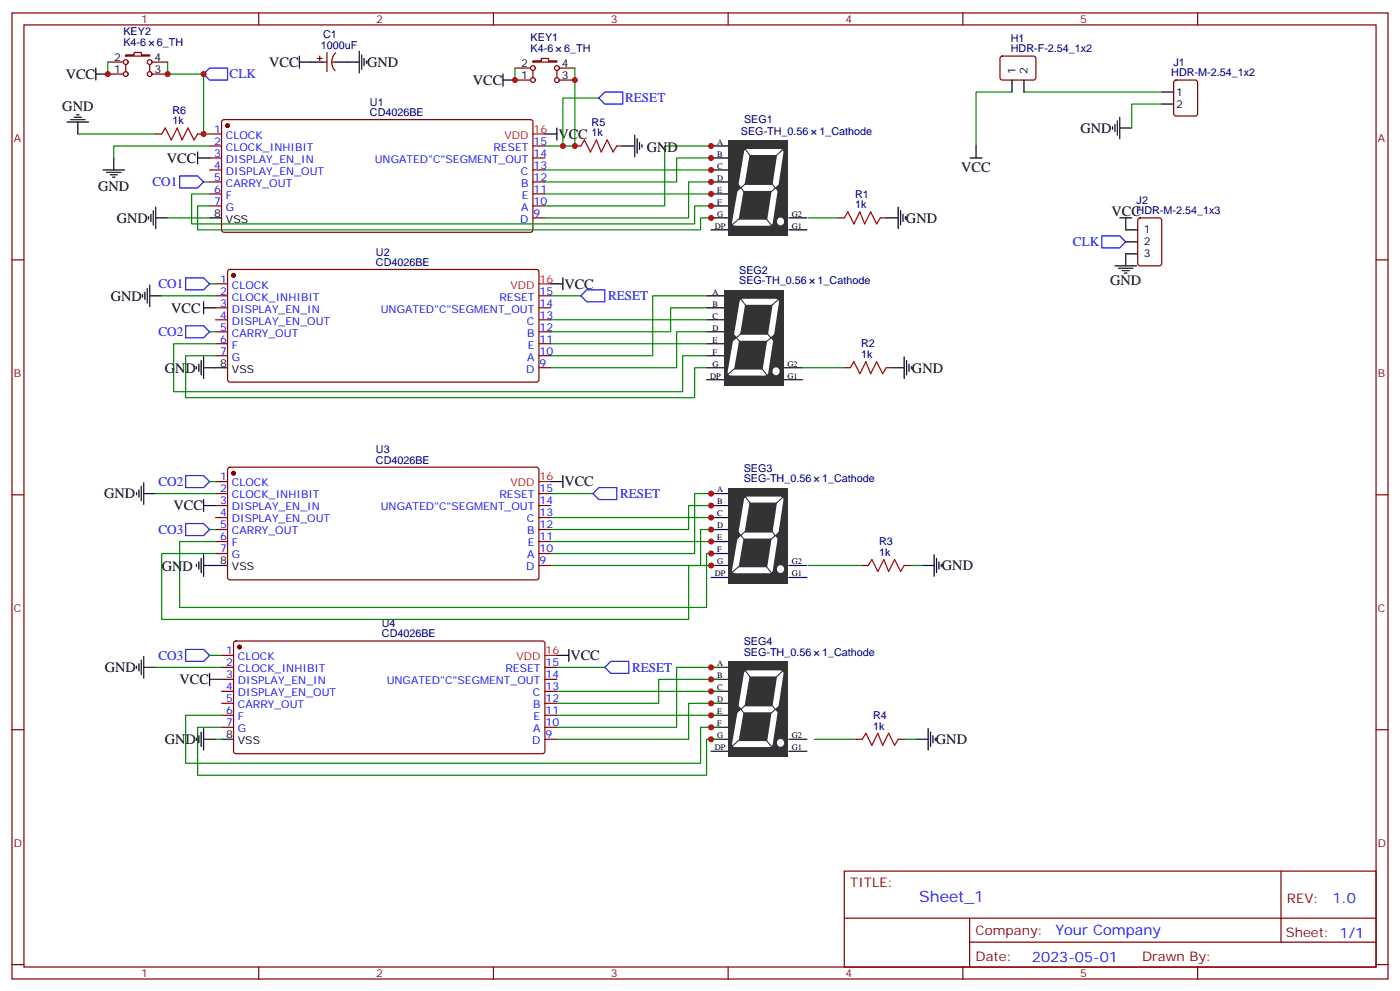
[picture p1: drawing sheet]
<svg xmlns="http://www.w3.org/2000/svg" width="412mm" height="292mm" viewBox="0 0 412 292" stroke-linecap="round" stroke-linejoin="round" font-family="sans-serif">
<g fill="none" stroke="#870000" stroke-width=".35">
<path d="M3.5 3.8h405.4v284.3h-405.4zM7.1 7.3h398.2v277.3h-398.2zM76.2 3.8v3.5M145.3 3.8v3.5M214.5 3.8v3.5M283.6 3.8v3.5M352.8 3.8v3.5M3.5 76.5h3.6M405.3 76.5h3.6M3.5 145.6h3.6M405.3 145.6h3.6M3.5 214.8h3.6"/>
<path d="M405.3 214.8h3.6M248.7 256.4h156.6v28.2h-156.6zM377.3 256.4v20.9M248.7 270.2h156.5M285.6 277.3h119.6M285.6 270.2v14.2M3.5 283.9h3.6M76.2 284.6v3.5M145.3 284.6v3.5M214.5 284.6v3.5M283.6 284.6v3.5M352.8 284.6v3.5"/>
<path d="M405.3 283.9h3.6"/>
</g>
<path d="M209.5 43h5.3M209.5 46.5h5.3M209.5 50h5.3M209.5 53.6h5.3M209.5 57.1h5.3M209.5 60.6h5.3M209.5 64.1h5.3M209.5 67.7h5.3M232.4 64.1h5.3M232.4 67.7h5.3" fill="none" stroke="#000" stroke-width=".35"/>
<path d="M214.6 41.2h17.6v28.3h-17.6z" fill="#333"/>
<path d="M218.3 55.3l-1.8 10.2h10.2l3.2-20.8h-9.9l-1.7 10.6h9.9" fill="none" stroke="#fff" stroke-width="1.8"/>
<path d="M219.3 43.7l9.1 11.7-13.3 11.2M231 43.7l-12.7 11.6 9.5 11.7" fill="none" stroke="#333" stroke-width=".32"/>
<path d="M217.2 53.8l1.2 1.5-1.6 1.4zM228.3 55.3l1.1 1.3 .4-2.7z" fill="#333"/>
<circle cx="229.9" cy="65.2" r="1.11" fill="#fff"/>
<path d="M208.1 87.1h5.3M208.1 90.6h5.3M208.1 94.1h5.3M208.1 97.6h5.3M208.1 101.2h5.3M208.1 104.7h5.3M208.1 108.2h5.3M208.1 111.8h5.3M231.1 108.2h5.3M231.1 111.8h5.3" fill="none" stroke="#000" stroke-width=".35"/>
<path d="M213.3 85.3h17.6v28.3h-17.6z" fill="#333"/>
<path d="M217 99.4l-1.8 10.2h10.2l3.2-20.8h-9.9l-1.7 10.6h9.8" fill="none" stroke="#fff" stroke-width="1.8"/>
<path d="M218 87.8l9.1 11.7-13.3 11.2M229.7 87.8l-12.8 11.6 9.6 11.7" fill="none" stroke="#333" stroke-width=".32"/>
<path d="M215.9 97.9l1.2 1.5-1.6 1.4zM226.9 99.4l1.1 1.3 .5-2.7z" fill="#333"/>
<circle cx="228.5" cy="109.3" r="1.11" fill="#fff"/>
<path d="M209.5 145.3h5.3M209.5 148.8h5.3M209.5 152.3h5.3M209.5 155.9h5.3M209.5 159.4h5.3M209.5 162.9h5.3M209.5 166.4h5.3M209.5 170h5.3M232.4 166.4h5.3M232.4 170h5.3" fill="none" stroke="#000" stroke-width=".35"/>
<path d="M214.6 143.5h17.6v28.3h-17.6z" fill="#333"/>
<path d="M218.3 157.6l-1.8 10.3h10.2l3.2-20.9h-9.9l-1.7 10.6h9.9" fill="none" stroke="#fff" stroke-width="1.8"/>
<path d="M219.3 146l9.1 11.7-13.3 11.2M231 146l-12.7 11.6 9.5 11.7" fill="none" stroke="#333" stroke-width=".32"/>
<path d="M217.2 156.1l1.2 1.5-1.6 1.4zM228.3 157.6l1.1 1.3 .4-2.6z" fill="#333"/>
<circle cx="229.9" cy="167.5" r="1.11" fill="#fff"/>
<path d="M209.5 196.4h5.3M209.5 200h5.3M209.5 203.5h5.3M209.5 207h5.3M209.5 210.5h5.3M209.5 214.1h5.3M209.5 217.6h5.3M232.4 217.6h5.3M209.5 221.1h5.3M232.4 221.1h5.3" fill="none" stroke="#000" stroke-width=".35"/>
<path d="M214.6 194.7h17.6v28.2h-17.6z" fill="#333"/>
<path d="M218.3 208.8l-1.8 10.2h10.2l3.2-20.8h-9.9l-1.7 10.6h9.9" fill="none" stroke="#fff" stroke-width="1.8"/>
<path d="M219.3 197.1l9.1 11.7-13.3 11.3M231 197.1l-12.7 11.7 9.5 11.6" fill="none" stroke="#333" stroke-width=".32"/>
<path d="M217.2 207.3l1.2 1.4-1.6 1.5zM228.3 208.7l1.1 1.4 .4-2.7z" fill="#333"/>
<circle cx="229.9" cy="218.6" r="1.11" fill="#fff"/>
<g fill="#870000" stroke="#870000" stroke-width=".35">
<circle cx="67" cy="37" r=".53"/>
<circle cx="68.8" cy="81.1" r=".53"/>
<circle cx="68.8" cy="139.3" r=".53"/>
<circle cx="70.6" cy="190.4" r=".53"/>
</g>
<g fill="none" stroke="#870000" stroke-width=".35">
<path d="M31.7 18.3h4.6M37 16.2h2.5v-.7h2.1v.7h2.5v.3h-7.1zM37 19v2.1M44.1 19v2.1M44.8 18.3h4.6M93.5 17.2h1.4M94.2 16.5v1.4M95.2 18.3h1.1M96.3 15.5v5.6M97.7 18.3h1.1M98.9 15.6a3.8 3.8 0 0 0-.2 5.2M157 17.9h2.5v-.7h2.1v.7h2.4v.4h-7z"/>
<path d="M294.8 16.7l.5-.2 9.4 .1 .5 .6-.1 5.9-.7 .5-9.4-.1-.4-.6v-5.7zM31.7 21.8h4.6M44.8 21.8h4.6M45.9 39.4h1.7M58.2 39.4h1.8M61.7 39.4h3.6M65.5 35.4l.5-.2 90.6 .1 .4 .6-.1 32-.6 .5-90.6-.1-.4-.6v-31.8zM151.7 23.6h4.6M151.7 20h4.6M157 20.7v2.2M164 20.7v2.2M164.7 23.6h4.6"/>
<path d="M164.7 20h4.6M346 23.8l.4-.2h5.7l.6 .4 .1 9.4-.5 .7h-5.9l-.6-.4-.1-9.4zM61.7 43h3.6M61.7 46.5h3.6M61.7 50h3.6M61.7 53.6h3.6M61.7 57.1h3.6M157 43h3.5M157 46.5h3.5M157 50h3.5M157 53.6h3.5M157 57.1h3.5"/>
<path d="M169.3 43h1.8M181.7 43h1.7M61.7 60.6h3.6M67.3 79.5l.4-.2 90.6 .1 .4 .6v32l-.7 .5-90.5-.1-.5-.6v-31.8zM157 60.6h3.5M157 64.1h3.5M246.9 64.1h1.8M259.3 64.1h1.8M335.4 64.3l.4-.2h5.7l.6 .5 .1 12.9-.5 .7h-5.9l-.6-.4-.1-13zM63.5 83.5h3.5M63.5 87.1h3.5M63.5 90.6h3.5"/>
<path d="M63.5 94.1h3.5M63.5 97.6h3.5M158.7 87.1h3.6M158.7 90.6h3.6M158.7 94.1h3.6M158.7 97.6h3.6M63.5 101.2h3.5M63.5 104.7h3.5M158.7 101.2h3.6M158.7 104.7h3.6M158.7 108.2h3.6M248.7 108.2h1.8"/>
<path d="M261.1 108.2h1.7M67.3 137.7l.4-.2 90.6 .1 .4 .6v32l-.7 .5-90.5-.1-.5-.6v-31.8zM63.5 141.7h3.5M63.5 145.3h3.5M63.5 148.8h3.5M63.5 152.3h3.5M63.5 155.9h3.5M63.5 159.4h3.5M158.7 145.3h3.6M158.7 148.8h3.6M158.7 152.3h3.6M158.7 155.9h3.6"/>
<path d="M158.7 159.4h3.6M63.5 162.9h3.5M158.7 162.9h3.6M158.7 166.4h3.6M254 166.4h1.8M266.3 166.4h1.8M65.3 192.9h3.5M65.3 196.4h3.5M65.3 200h3.5M69 188.9l.5-.2h90.6l.4 .7-.1 32-.6 .4h-90.6l-.4-.7v-31.7zM160.5 196.4h3.5M160.5 200h3.5"/>
<path d="M65.3 203.5h3.5M65.3 207h3.5M65.3 210.5h3.5M65.3 214.1h3.5M160.5 203.5h3.5M160.5 207h3.5M160.5 210.5h3.5M160.5 214.1h3.5M160.5 217.6h3.5M252.2 217.6h1.8M264.6 217.6h1.7"/>
<circle cx="37" cy="18.3" r=".71"/>
<circle cx="44.1" cy="18.3" r=".71"/>
<circle cx="37" cy="21.8" r=".71"/>
<circle cx="44.1" cy="21.8" r=".71"/>
<circle cx="157" cy="20" r=".71"/>
<circle cx="157" cy="23.6" r=".71"/>
<circle cx="164" cy="20" r=".71"/>
<circle cx="164" cy="23.6" r=".71"/>
</g>
<g fill="none" stroke="#000" stroke-width=".35">
<path d="M88.2 18.3h7M88.2 16.5v3.5M98.8 18.3h7M105.8 15.1v6.3M106.5 16.2v4.2M107.2 17.2v2.1M107.9 17.9v.7M19.8 35.9h6.3M20.8 35.2h4.2M21.9 34.5h2.1M22.6 33.8h.7M22.9 35.9v3.5"/>
<path d="M28.2 21.8h3.5M28.2 20v3.6M148.2 23.6h3.5M148.2 21.8v3.5M160.5 39.4h3.5M164 37.7v3.5M187 39.8v6.3M298.1 23.6v3.5M301.6 23.6v3.5M327.7 37.3v.7M328.4 36.6v2.1M329.1 35.6v4.2"/>
<path d="M329.8 37.7h3.6M329.8 34.5v6.4M342.2 27.1h3.5M342.2 30.6h3.5M30.3 50h6.4M31.4 50.7h4.2M32.5 51.4h2.1M33.2 52.1h.7M33.5 46.5v3.5M58.2 46.5h3.5M58.2 44.7v3.6M183.4 43h3.6"/>
<path d="M187.7 40.9v4.2M188.4 41.9v2.1M189.1 42.6v.7M285.8 46.5h3.5M287.5 43v3.5M43.7 63.8v.7M44.4 63.1v2.1M45.2 62v4.3M45.9 64.1h3.5M45.9 61v6.3M61.7 64.1h3.6M261.1 64.1h3.5"/>
<path d="M264.6 61v6.3M265.3 62v4.3M266 63.1v2.1M266.7 63.8v.7M328.4 78.2h6.4M329.5 79h4.2M329.8 64.1h3.6M330.6 79.7h2.1M331.6 64.1v3.6h3.5M331.6 71.2h3.5M335.1 74.7h-3.5v3.5M42 86.7v.7"/>
<path d="M42.7 86v2.1M43.4 84.9v4.3M44.1 87.1h3.5M44.1 83.9v6.3M60 88.8v3.6M60 90.6h3.5M162.3 83.5h3.5M165.8 81.8v3.5M331.3 80.4h.7M57.9 107.9v.7M58.6 107.2v2.1M59.3 106.1v4.2"/>
<path d="M60 108.2h7M60 105.1v6.3M262.8 108.2h3.5M266.3 105.1v6.3M267.1 106.1v4.2M267.8 107.2v2.1M268.5 107.9v.7M165.8 140v3.5M40.2 144.9v.7M40.9 144.2v2.1M41.6 143.2v4.2M42.3 145.3h3.6"/>
<path d="M42.3 142.1v6.3M60 147v3.6M60 148.8h3.5M162.3 141.7h3.5M57.9 166.1v.7M58.6 165.4v2.1M59.3 164.3v4.3M60 166.4h7M60 163.3v6.3M271.6 166.4h3.6M275.2 163.3v6.3M275.9 164.3v4.3"/>
<path d="M276.6 165.4v2.1M277.3 166.1v.7M40.2 196.1v.7M40.9 195.4v2.1M41.6 194.3v4.2M42.3 193.3v6.3M42.3 196.4h3.6M61.7 200h3.6M61.7 198.2v3.5M164 192.9h3.6M167.6 191.1v3.6M57.9 217.2v.7"/>
<path d="M58.6 216.5v2.2M59.3 215.5v4.2M60 217.6h3.5M60 214.4v6.4M65.3 217.6h3.5M269.9 217.6h3.5M273.4 214.4v6.4M274.1 215.5v4.2M274.8 216.5v2.2M275.5 217.2v.7"/>
</g>
<path d="M157 39.4h3.5M158.7 83.5h3.6M158.7 141.7h3.6M160.5 192.9h3.5" fill="none" stroke="#f00" stroke-width=".35"/>
<g fill="none" stroke="#008700" stroke-width=".35">
<path d="M31.7 18.3v3.5M49.4 18.3v3.5h10.6v17.6h1.7M22.9 39.4h23M151.7 20v3.6M169.3 20v23h-8.8M176.4 28.9h-10.6v14.1M298.1 27.1h-10.6v15.9M301.6 27.1h40.6M342.2 30.6h-8.8v7.1M60 53.6h1.7M61.7 57.1h-5.3v8.8h148.2v-5.3h5.3M61.7 43h-28.2v3.5"/>
<path d="M160.5 50h49.4M160.5 57.1h49.4M209.9 43h-14.1v17.6h-35.3M209.9 46.5h-10.6v7.1h-38.8M209.9 53.6h-7.1v10.5h-42.3M49.4 64.1h12.3M61.7 60.6h-3.5v7.1h148.2v-3.6h3.5M238.1 64.1h8.8M47.6 87.1h15.9M61.7 83.5h1.8M61.7 97.6h1.8M162.3 94.1h45.8"/>
<path d="M162.3 87.1h8.8M208.1 87.1h-15.8v17.6h-30M208.1 90.6h-10.5v7h-35.3M208.1 97.6h-8.8v10.6h-37M63.5 101.2h-12.3v14.1h149.9v-10.6h7M63.5 104.7h-8.8v12.4h149.9v-8.9h3.5M162.3 101.2h45.8M236.4 108.2h12.3M45.9 145.3h17.6M61.7 141.7h1.8M61.7 155.9h1.8M63.5 159.4h-10.6v19.4h155.2v-15.9h1.8"/>
<path d="M162.3 152.3h47.6M162.3 159.4h47.6M162.3 145.3h12.3M209.9 145.3h-5.3v17.6h-42.3M209.9 148.8h-7.1v7.1h-40.5M209.9 155.9h-3.5v10.5h-44.1M63.5 162.9h-15.9v19.4h155.2v-15.9h7.1M238.1 166.4h15.9M268.1 166.4h3.5M45.9 196.4h19.4M61.7 192.9h3.6M164 196.4h14.2"/>
<path d="M211.7 200h-17.7v7h-30M211.7 196.4h-12.4v17.7h-35.3M63.5 217.6h1.8M65.3 210.5h-10.6v14.1h151.7v-10.5h5.3M65.3 214.1h-7.1v14.1h149.9v-10.6h3.6M164 203.5h47.7M164 210.5h47.7M211.7 207h-8.9v10.6h-38.8M239.9 217.6h12.3M266.3 217.6h3.6"/>
</g>
<path d="M60 21.8l1.7-1.8h5.3v3.6h-5.3zM178.2 27.1h5.2v3.5h-5.2l-1.8-1.7zM52.9 51.8h5.3l1.8 1.8-1.8 1.7h-5.3zM324.6 69.4h5.2l1.8 1.8-1.8 1.8h-5.2zM54.7 81.8h5.3l1.7 1.7-1.7 1.8h-5.3zM54.7 95.9h5.3l1.7 1.7-1.7 1.8h-5.3zM171.1 87.1l1.8-1.8h5.3v3.5h-5.3zM54.7 140h5.3l1.7 1.7-1.7 1.8h-5.3zM54.7 154.1h5.3l1.7 1.8-1.7 1.7h-5.3zM174.6 145.3l1.8-1.8h5.3v3.5h-5.3zM54.7 191.1h5.3l1.7 1.8-1.7 1.8h-5.3zM178.2 196.4l1.7-1.7h5.3v3.5h-5.3z" fill="none" stroke="#00f" stroke-width=".35"/>
<path d="M47.6 39.4l1.1-1.7 1.7 3.5 1.8-3.5 1.4 3.5 1.8-3.5 1.7 3.5 1.1-1.8M171.1 43l1.1-1.8 1.7 3.5 1.8-3.5 1.4 3.5 1.8-3.5 1.7 3.5 1.1-1.7M248.7 64.1l1.1-1.7 1.7 3.5 1.8-3.5 1.4 3.5 1.8-3.5 1.7 3.5 1.1-1.8M250.5 108.2l1-1.7 1.8 3.5 1.8-3.5 1.4 3.5 1.7-3.5 1.8 3.5 1.1-1.8M255.8 166.4l1-1.7 1.8 3.5 1.7-3.5 1.5 3.5 1.7-3.5 1.8 3.5 1-1.8M254 217.6l1.1-1.8 1.7 3.6 1.8-3.6 1.4 3.6 1.8-3.6 1.7 3.6 1.1-1.8" fill="none" stroke="#a10000" stroke-width=".35"/>
<g fill="#c00">
<circle cx="165.8" cy="43" r=".88"/>
<circle cx="60" cy="39.4" r=".88"/>
<circle cx="169.3" cy="43" r=".88"/>
<circle cx="169.3" cy="23.6" r=".88"/>
<circle cx="151.7" cy="23.6" r=".88"/>
<circle cx="49.4" cy="21.8" r=".88"/>
<circle cx="31.8" cy="21.8" r=".88"/>
<circle cx="60" cy="21.8" r=".88"/>
<circle cx="209.5" cy="43" r=".88"/>
<circle cx="209.5" cy="46.5" r=".88"/>
<circle cx="209.5" cy="50" r=".88"/>
<circle cx="209.5" cy="53.6" r=".88"/>
<circle cx="209.5" cy="57.1" r=".88"/>
<circle cx="209.5" cy="60.6" r=".88"/>
<circle cx="209.5" cy="64.1" r=".88"/>
<circle cx="209.5" cy="145.3" r=".88"/>
<circle cx="209.5" cy="148.8" r=".88"/>
<circle cx="209.5" cy="152.3" r=".88"/>
<circle cx="209.5" cy="155.9" r=".88"/>
<circle cx="209.5" cy="159.4" r=".88"/>
<circle cx="209.5" cy="162.9" r=".88"/>
<circle cx="209.5" cy="166.4" r=".88"/>
<circle cx="209.5" cy="217.6" r=".88"/>
<circle cx="209.5" cy="214.1" r=".88"/>
<circle cx="209.5" cy="210.5" r=".88"/>
<circle cx="209.5" cy="207" r=".88"/>
<circle cx="209.5" cy="203.5" r=".88"/>
<circle cx="209.5" cy="200" r=".88"/>
<circle cx="209.5" cy="196.4" r=".88"/>
</g>
<text font-size="4.6" fill="#00f" x="270.8" y="265.4">Sheet_1</text>
<g font-size="4.2">
<text x="19.3" y="23.2">VCC</text>
<text x="79.3" y="19.7">VCC</text>
<text x="108.1" y="19.7">GND</text>
<text x="139.3" y="25">VCC</text>
<text x="18.4" y="32.6">GND</text>
<text x="164.5" y="40.8">VCC</text>
<text x="318.3" y="39.1">GND</text>
<text x="49.1" y="47.9">VCC</text>
<text x="190.5" y="44.7">GND</text>
<text x="283.2" y="50.6">VCC</text>
<text x="28.9" y="56.1">GND</text>
<text x="34.4" y="65.5">GND</text>
<text x="266.9" y="65.5">GND</text>
<text x="327.4" y="63.4">VCC</text>
<text x="327" y="83.9">GND</text>
<text x="32.6" y="88.5">GND</text>
<text x="166.2" y="84.9">VCC</text>
<text x="50.4" y="92">VCC</text>
<text x="48.5" y="109.6">GND</text>
<text x="268.6" y="109.6">GND</text>
<text x="166.2" y="143.1">VCC</text>
<text x="30.7" y="146.7">GND</text>
<text x="51.1" y="150.2">VCC</text>
<text x="277.5" y="167.9">GND</text>
<text x="47.6" y="168.2">GND</text>
<text x="30.9" y="197.8">GND</text>
<text x="168" y="194.3">VCC</text>
<text x="52.9" y="201.4">VCC</text>
<text x="48.5" y="219">GND</text>
<text x="275.7" y="219">GND</text>
</g>
<g font-size="4.2" fill="#00f">
<text x="392.5" y="265.7">1.0</text>
<text x="310.9" y="275.2">Your Company</text>
<text x="304" y="283">2023-05-01</text>
</g>
<g font-size="3.9" fill="#00f">
<text x="67.6" y="23">CLK</text>
<text x="184.2" y="30">RESET</text>
<text x="44.9" y="54.8">CO1</text>
<text x="316.1" y="72.5">CLK</text>
<text x="46.7" y="84.8">CO1</text>
<text x="179.1" y="88.4">RESET</text>
<text x="46.7" y="98.9">CO2</text>
<text x="46.7" y="143">CO2</text>
<text x="182.6" y="146.6">RESET</text>
<text x="46.7" y="157.1">CO3</text>
<text x="46.7" y="194.2">CO3</text>
<text x="186.2" y="197.7">RESET</text>
</g>
<g font-size="3.9" fill="#800">
<text x="250.5" y="261">TITLE:</text>
<text x="379.1" y="265.7">REV:</text>
<text x="287.4" y="275.2">Company:</text>
<text x="378.7" y="275.8">Sheet: 1/1</text>
<text x="287.4" y="282.9">Date:</text>
<text x="336.4" y="282.9">Drawn By:</text>
</g>
<g font-size="3.2" fill="#000080">
<text x="36.4" y="10.4">KEY2</text>
<text x="95.2" y="11.3">C1</text>
<text x="36.4" y="13.6">K4-6</text>
<text x="46.2" y="13.6">6_TH</text>
<text x="94.5" y="14.4">1000uF</text>
<text x="156.3" y="15.3">K4-6</text>
<text x="156.3" y="12.1">KEY1</text>
<text x="166.2" y="15.3">6_TH</text>
<text x="297.8" y="15.5">HDR-F-2.54_1x2</text>
<text x="297.8" y="12.3">H1</text>
<text x="345" y="22.5">HDR-M-2.54_1x2</text>
<text x="345.7" y="19.4">J1</text>
<text x="50.8" y="33.4">R6</text>
<text x="109" y="31.2">U1</text>
<text x="109" y="34.1">CD4026BE</text>
<text x="50.8" y="36.6">1k</text>
<text x="174.3" y="40.1">1k</text>
<text x="174.3" y="37">R5</text>
<text x="218.2" y="39.7">SEG-TH_0.56</text>
<text x="219.2" y="36.3">SEG1</text>
<text x="241.4" y="39.7">1_Cathode</text>
<text x="251.9" y="58.1">R1</text>
<text x="334.8" y="60">J2</text>
<text x="251.9" y="61.3">1k</text>
<text x="334.8" y="63.1">HDR-M-2.54_1x3</text>
<text x="110.7" y="75.3">U2</text>
<text x="110.7" y="78.2">CD4026BE</text>
<text x="217.7" y="83.6">SEG-TH_0.56</text>
<text x="217.7" y="80.6">SEG2</text>
<text x="240.9" y="83.6">1_Cathode</text>
<text x="253.7" y="105.4">1k</text>
<text x="253.7" y="102.2">R2</text>
<text x="110.7" y="133.5">U3</text>
<text x="110.7" y="136.5">CD4026BE</text>
<text x="219.1" y="141.8">SEG-TH_0.56</text>
<text x="219.1" y="138.8">SEG3</text>
<text x="242.2" y="141.8">1_Cathode</text>
<text x="258.9" y="160.4">R3</text>
<text x="258.9" y="163.6">1k</text>
<text x="112.5" y="184.6">U4</text>
<text x="112.5" y="187.6">CD4026BE</text>
<text x="219.1" y="190">SEG4</text>
<text x="219.1" y="192.9">SEG-TH_0.56</text>
<text x="242.2" y="192.9">1_Cathode</text>
<text x="257.2" y="214.8">1k</text>
<text x="257.2" y="211.6">R4</text>
</g>
<g font-size="3.2" fill="#800">
<text x="41.6" y="6.8">1</text>
<text x="110.8" y="6.8">2</text>
<text x="179.9" y="6.8">3</text>
<text x="249.1" y="6.8">4</text>
<text x="318.2" y="6.8">5</text>
<text x="4.1" y="41.9">A</text>
<text x="405.9" y="41.9">A</text>
<text x="4.1" y="111.1">B</text>
<text x="405.9" y="111.1">B</text>
<text x="4.1" y="180.2">C</text>
<text x="405.9" y="180.2">C</text>
<text x="4.1" y="249.3">D</text>
<text x="405.9" y="249.3">D</text>
<text x="41.6" y="287.6">1</text>
<text x="110.8" y="287.6">2</text>
<text x="179.9" y="287.6">3</text>
<text x="249.1" y="287.6">4</text>
<text x="318.2" y="287.6">5</text>
</g>
<g font-size="3.2">
<text x="33.6" y="17.9">2</text>
<text x="45.5" y="17.9">4</text>
<text x="33.6" y="21.4">1</text>
<text x="45.5" y="21.4">3</text>
<text x="153.6" y="23.2">1</text>
<text x="153.6" y="19.7">2</text>
<text x="165.5" y="23.2">3</text>
<text x="165.5" y="19.7">4</text>
<text x="299.2" y="21.8" transform="rotate(-90 299.2 21.8)">1</text>
<text x="302.7" y="21.8" transform="rotate(-90 302.7 21.8)">2</text>
<text x="346.4" y="28.2">1</text>
<text x="346.4" y="31.7">2</text>
<text x="63.1" y="63.8">8</text>
<text x="66.6" y="65.5">VSS</text>
<text x="336.9" y="68.7">1</text>
<text x="336.9" y="75.8">3</text>
<text x="336.9" y="72.2">2</text>
<text x="64.8" y="107.9">8</text>
<text x="68.3" y="109.6">VSS</text>
<text x="64.8" y="166.1">8</text>
<text x="68.3" y="167.9">VSS</text>
<text x="66.6" y="217.2">8</text>
<text x="70.1" y="219">VSS</text>
</g>
<g font-size="3.2" fill="#00f">
<text x="63.1" y="39.1">1</text>
<text x="66.6" y="40.9">CLOCK</text>
<text x="63.1" y="42.6">2</text>
<text x="63.1" y="46.1">3</text>
<text x="66.6" y="44.4">CLOCK_INHIBIT</text>
<text x="66.6" y="47.9">DISPLAY_EN_IN</text>
<text x="110.4" y="47.9">UNGATED&quot;C&quot;SEGMENT_OUT</text>
<text x="145.3" y="44.4">RESET</text>
<text x="157.2" y="46.1">14</text>
<text x="157.2" y="42.6">15</text>
<text x="63.1" y="49.7">4</text>
<text x="63.1" y="53.2">5</text>
<text x="66.6" y="51.4">DISPLAY_EN_OUT</text>
<text x="153.5" y="51.4">C</text>
<text x="157.2" y="53.2">12</text>
<text x="157.2" y="49.7">13</text>
<text x="63.1" y="56.7">6</text>
<text x="66.6" y="55">CARRY_OUT</text>
<text x="66.6" y="58.5">F</text>
<text x="153.5" y="55">B</text>
<text x="153.7" y="58.5">E</text>
<text x="157.2" y="56.7">11</text>
<text x="63.1" y="60.3">7</text>
<text x="66.6" y="62">G</text>
<text x="153.2" y="65.5">D</text>
<text x="153.5" y="62">A</text>
<text x="157.2" y="63.8">9</text>
<text x="157.2" y="60.3">10</text>
<text x="64.8" y="83.2">1</text>
<text x="64.8" y="86.7">2</text>
<text x="68.3" y="84.9">CLOCK</text>
<text x="68.3" y="88.5">CLOCK_INHIBIT</text>
<text x="147.1" y="88.5">RESET</text>
<text x="158.9" y="86.7">15</text>
<text x="64.8" y="90.2">3</text>
<text x="64.8" y="93.8">4</text>
<text x="68.3" y="92">DISPLAY_EN_IN</text>
<text x="68.3" y="95.5">DISPLAY_EN_OUT</text>
<text x="112.2" y="92">UNGATED&quot;C&quot;SEGMENT_OUT</text>
<text x="155.2" y="95.5">C</text>
<text x="158.9" y="93.8">13</text>
<text x="158.9" y="90.2">14</text>
<text x="64.8" y="97.3">5</text>
<text x="64.8" y="100.8">6</text>
<text x="68.3" y="99.1">CARRY_OUT</text>
<text x="155.3" y="99.1">B</text>
<text x="158.9" y="100.8">11</text>
<text x="158.9" y="97.3">12</text>
<text x="64.8" y="104.4">7</text>
<text x="68.3" y="102.6">F</text>
<text x="68.3" y="106.1">G</text>
<text x="155.3" y="106.1">A</text>
<text x="155.4" y="102.6">E</text>
<text x="158.9" y="107.9">9</text>
<text x="158.9" y="104.4">10</text>
<text x="155" y="109.6">D</text>
<text x="64.8" y="141.4">1</text>
<text x="68.3" y="143.2">CLOCK</text>
<text x="64.8" y="144.9">2</text>
<text x="64.8" y="148.4">3</text>
<text x="68.3" y="146.7">CLOCK_INHIBIT</text>
<text x="147.1" y="146.7">RESET</text>
<text x="158.9" y="148.4">14</text>
<text x="158.9" y="144.9">15</text>
<text x="64.8" y="152">4</text>
<text x="64.8" y="155.5">5</text>
<text x="68.3" y="150.2">DISPLAY_EN_IN</text>
<text x="68.3" y="153.7">DISPLAY_EN_OUT</text>
<text x="112.2" y="150.2">UNGATED&quot;C&quot;SEGMENT_OUT</text>
<text x="155.2" y="153.7">C</text>
<text x="158.9" y="155.5">12</text>
<text x="158.9" y="152">13</text>
<text x="64.8" y="159">6</text>
<text x="68.3" y="157.3">CARRY_OUT</text>
<text x="68.3" y="160.8">F</text>
<text x="155.3" y="157.3">B</text>
<text x="155.4" y="160.8">E</text>
<text x="158.9" y="159">11</text>
<text x="64.8" y="162.6">7</text>
<text x="68.3" y="164.3">G</text>
<text x="155" y="167.9">D</text>
<text x="155.3" y="164.3">A</text>
<text x="158.9" y="166.1">9</text>
<text x="158.9" y="162.6">10</text>
<text x="66.6" y="192.5">1</text>
<text x="66.6" y="196.1">2</text>
<text x="70.1" y="194.3">CLOCK</text>
<text x="70.1" y="197.8">CLOCK_INHIBIT</text>
<text x="148.9" y="197.8">RESET</text>
<text x="160.7" y="196.1">15</text>
<text x="66.6" y="199.6">3</text>
<text x="66.6" y="203.1">4</text>
<text x="70.1" y="201.4">DISPLAY_EN_IN</text>
<text x="113.9" y="201.4">UNGATED&quot;C&quot;SEGMENT_OUT</text>
<text x="160.7" y="203.1">13</text>
<text x="160.7" y="199.6">14</text>
<text x="66.6" y="206.7">5</text>
<text x="70.1" y="204.9">DISPLAY_EN_OUT</text>
<text x="70.1" y="208.4">CARRY_OUT</text>
<text x="157" y="204.9">C</text>
<text x="157" y="208.4">B</text>
<text x="160.7" y="206.7">12</text>
<text x="66.6" y="210.2">6</text>
<text x="66.6" y="213.7">7</text>
<text x="70.1" y="211.9">F</text>
<text x="70.1" y="215.5">G</text>
<text x="157" y="215.5">A</text>
<text x="157.2" y="211.9">E</text>
<text x="160.7" y="213.7">10</text>
<text x="160.7" y="210.2">11</text>
<text x="156.8" y="219">D</text>
<text x="160.7" y="217.2">9</text>
</g>
<g font-size="3.2" fill="#f00">
<text x="148.6" y="40.9">VDD</text>
<text x="157.2" y="39.1">16</text>
<text x="158.9" y="83.2">16</text>
<text x="150.4" y="84.9">VDD</text>
<text x="150.4" y="143.2">VDD</text>
<text x="158.9" y="141.4">16</text>
<text x="152.1" y="194.3">VDD</text>
<text x="160.7" y="192.5">16</text>
</g>
<g font-size="2.5">
<text x="211.2" y="42.6">A</text>
<text x="211.2" y="46.1">B</text>
<text x="211.2" y="49.7">C</text>
<text x="211.2" y="53.2">D</text>
<text x="211.2" y="56.7">E</text>
<text x="211.2" y="60.3">F</text>
<text x="211.2" y="63.8">G</text>
<text x="233.3" y="63.8">G2</text>
<text x="210.5" y="67.3">DP</text>
<text x="233.3" y="67.3">G1</text>
<text x="209.9" y="86.7">A</text>
<text x="209.9" y="90.2">B</text>
<text x="209.9" y="93.8">C</text>
<text x="209.9" y="97.3">D</text>
<text x="209.9" y="100.8">E</text>
<text x="209.9" y="104.4">F</text>
<text x="209.9" y="107.9">G</text>
<text x="231.9" y="107.9">G2</text>
<text x="209.2" y="111.4">DP</text>
<text x="231.9" y="111.4">G1</text>
<text x="211.2" y="144.9">A</text>
<text x="211.2" y="148.4">B</text>
<text x="211.2" y="152">C</text>
<text x="211.2" y="155.5">D</text>
<text x="211.2" y="159">E</text>
<text x="211.2" y="162.6">F</text>
<text x="211.2" y="166.1">G</text>
<text x="233.3" y="166.1">G2</text>
<text x="210.5" y="169.6">DP</text>
<text x="233.3" y="169.6">G1</text>
<text x="211.2" y="196.1">A</text>
<text x="211.2" y="199.6">B</text>
<text x="211.2" y="203.1">C</text>
<text x="211.2" y="206.7">D</text>
<text x="211.2" y="210.2">E</text>
<text x="211.2" y="213.7">F</text>
<text x="210.5" y="220.8">DP</text>
<text x="211.2" y="217.2">G</text>
<text x="233.3" y="220.8">G1</text>
<text x="233.3" y="217.2">G2</text>
</g>
</svg>
